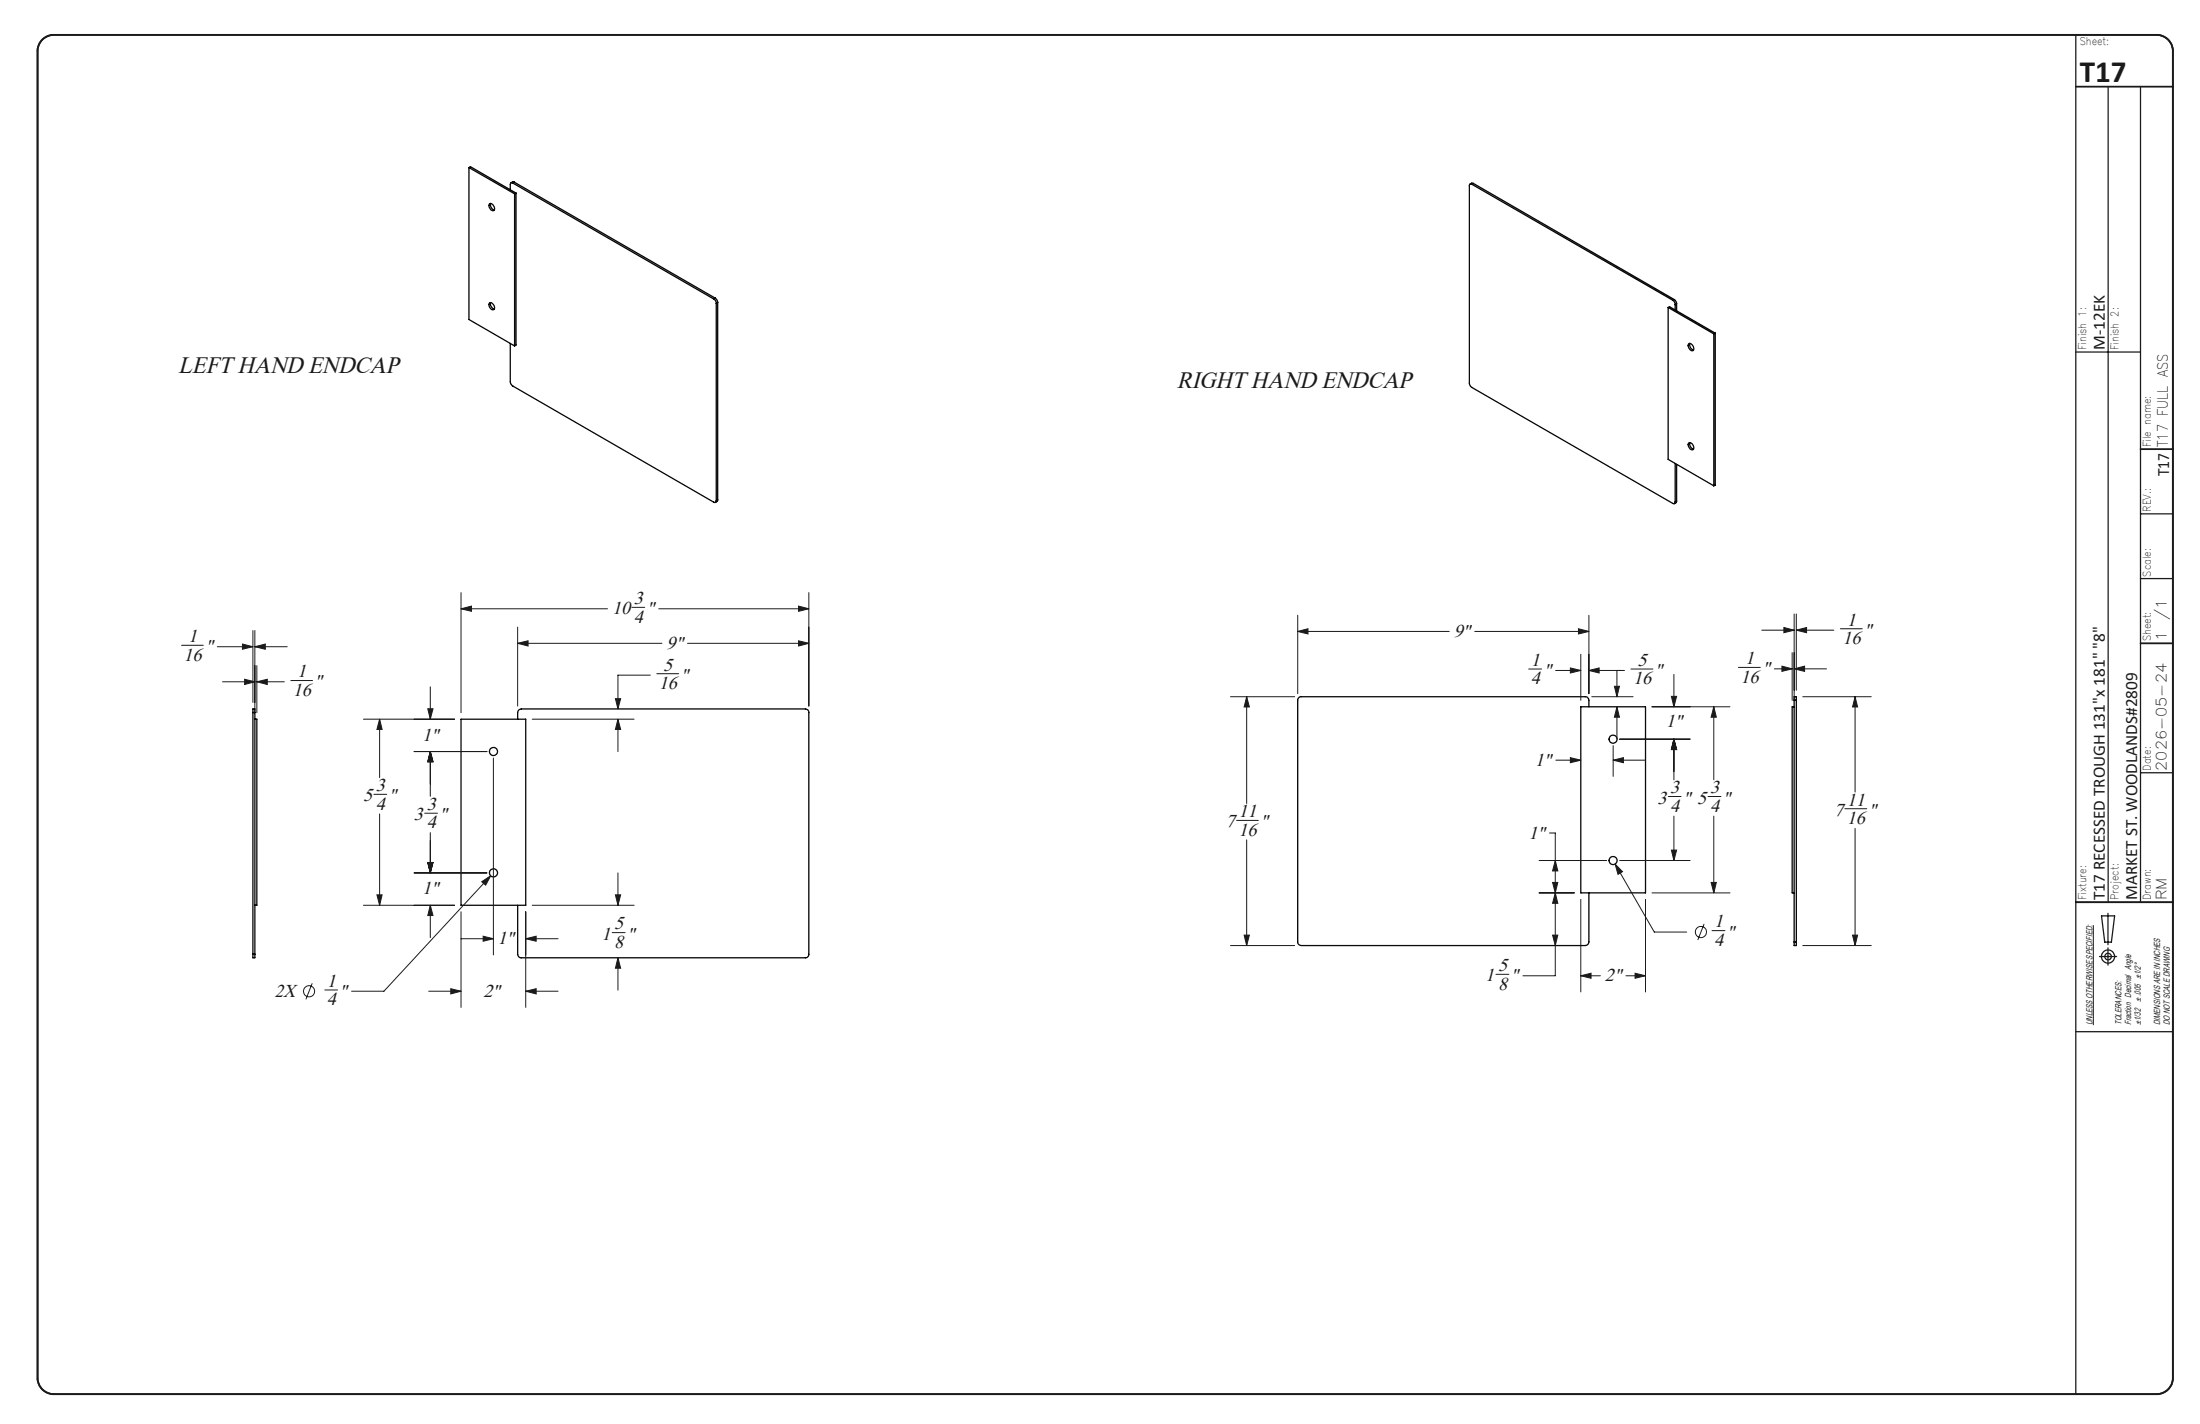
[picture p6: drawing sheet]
<svg xmlns="http://www.w3.org/2000/svg" width="432mm" height="279mm" viewBox="0 0 432 279" stroke-linecap="round" stroke-linejoin="round" font-family="sans-serif">
<g fill="none" stroke="#191924" stroke-width=".2">
<path d="M90.5 119.5l2-.6v1zM90.5 116.3v23.5M90.5 119.5h28.7M124 119.2h2.5M129.3 119.5h29.4M156.7 118.9l2 .6-2 .4zM158.7 116.3v22.2M35.6 126.6h4.3M42.7 126.9h6.9M43.7 133.8h6.3M47.6 126.4l2 .5-2 .5zM48 133.3l2 .5-2 .5z"/>
<path d="M49.6 123.7v14.1M50 126.9l2.1-.5v1zM50 123.7v16.1M50 126.9h6.4M50.4 133.8l2.1-.5v1zM50.4 130.6v9.2M50.4 133.8h5.4M57.1 133.5h4.2M84 139.1h1l-.5 2zM84.5 134.8v6.3M101.6 126.2l2-.5v1.1zM101.6 123v15.5"/>
<path d="M101.6 126.2h28.3M120.8 137.1h1l-.5 2zM127.6 132.5h-6.3v6.6M128.9 132.2h4.3M134.9 126.2h23.8M156.7 125.7l2 .5-2 .6zM241.5 136.7h12.6M244.7 136.7l.5 2h-1zM244.7 136.7v21M254.7 123.9l2-.5v1zM254.7 120.7v15.4M254.7 123.9h29.7"/>
<path d="M289.5 123.9h22.4M300 131.3h2.6M305.3 131.6h5M308.2 131.1l2.1 .5-2.1 .4zM309.8 123.4l2.1 .5-2.1 .5zM310.3 128.4v9M311.9 131.6l2-.5v.9zM311.9 120.7v15.4M311.9 131.6h6.9M312.4 136.7h8.1M316.9 134.7h1l-.5 2zM317.4 138.7l.5 2h-1z"/>
<path d="M317.4 131.6v5.1M317.4 138.7v6.3M320.1 131.3h4.3M324.2 138.7h15.3M328 136.6h1.1l-.6 2.1zM328.5 132.3v6.4M336.4 138.7l.5 2h-1.1zM336.4 138.7v14.3M341.2 131h4.3M345.8 123.6h6.3M348.3 131.2h3.5M349.7 130.7l2.1 .5-2.1 .5z"/>
<path d="M350.1 123.1l2 .5-2 .5zM351.8 128.1v9.3M352.1 131.2l2.1-.5v1zM352.1 131.2h6.4M352.1 120.5v16.9M352.6 123.6l2-.5v1zM352.6 120.5v14.9M352.6 123.6h7.3M353.8 136.7h13.5M361.2 123.4h4.3M364.1 136.7l.5 2h-1zM364.1 136.7v18.7"/>
<path d="M71.3 141.1h17.9M73.4 155.9h2.5M74.5 141.1l.5 2h-1zM74.5 141.1v11.5M74.5 159.7v17.9M81.3 147.5h14.3M83.4 159.6h2.5M84.5 147.5l.5 2h-1zM84.5 147.5v8.7M96.8 148.7v38.7M104.5 141.1h20M121.3 141.1l.5 2h-1z"/>
<path d="M121.3 141.1v6.4M305.4 149.2h4.9M308.2 148.7l2.1 .5-2.1 .4zM316.6 149.2l2-.5v.9zM316.6 146.3v6M316.6 149.2h6.4M317.9 145h13.8M327.4 156.3h2.6M328.5 145l.6 2.1h-1.1zM328.5 145v8M335.2 156.3h2.6M362.1 158.7h4.3"/>
<path d="M71.3 177.6h17.9M74 175.6h1l-.5 2zM81.3 171.3h14.3M84 169.2h1l-.5 2.1zM84.5 177.6l.5 2h-1zM84.5 163.4v7.9M84.5 177.6v6.4M90.5 178.9v18.8M94.5 173l1.8-1.2-1 1.9zM96.3 171.8l-20.9 22.7h-6.4M103.2 178.9v18.8M104.5 177.6h20"/>
<path d="M120.8 175.6h1l-.5 2zM121.3 171.3v6.3M242.7 161h4.3M244.7 164.8v20.7M302.1 168.8h13.2M302.1 175.2h6.9M304.1 163.4h1.2v28.1h-6.4M304.7 173.1h1.1l-.5 2.1zM305.3 168.8l.5 2.1h-1.1zM305.3 175.2l.5 2h-1.1zM310.3 176.5v18.1M317 169.5l1.5 1.5-.9 .6z"/>
<path d="M317 169.5l7.7 13.4h6.3M317.9 168.8h13.8M323 176.5v18.1M324.2 175.2h15.3M328 166.8h1.1l-.6 2zM328.5 160.1v8.7M335.8 173.1h1.1l-.5 2.1zM336.4 160.1v15.1M364.1 162.5v23M61.3 192.9l-1.3 3.2M63.7 194.2h2.6M84.1 194.5h6.4"/>
<path d="M88.5 194l2 .5-2 .5zM90.5 184.2h6.3M94.8 183.7l2 .5-2 .5zM103.2 194.5l2-.5v1zM103.2 184.2l2-.5v1zM103.2 194.5h6.3M103.2 184.2h6.3M120.2 183h2.5M121.3 187.9l.5 2.1h-1zM121.3 187.9v6.4M241.5 185.5h12.6M244.2 183.5h1l-.5 2z"/>
<path d="M293.6 191.2h2.6M304.7 183.5h1.1l-.5 2zM310.3 191.5l2-.5v.9zM310.3 191.5h3.8M319.1 191.5h3.9M320.9 191l2.1 .5-2.1 .4zM334.5 181.3l-1.3 3.1M336 182.6h2.6M353.8 185.5h13.5M363.6 183.5h1l-.5 2zM410.9 181.5v19.6"/>
<circle cx="60.7" cy="194.5" r="1.1"/>
<circle cx="333.8" cy="182.9" r="1.09"/>
</g>
<g fill="none" stroke="#191924" stroke-width=".25">
<path d="M407.4 6.8v266.7M413.8 17v160M420.1 17v160M407.4 69.1h12.7M420.1 113.5h6.4M420.1 100.8h6.4M420.1 151.6h6.4M407.4 177h19.1M412.5 179.7h2.5l-.6 5.2h-1.3zM413.7 179.2v6.1M412.1 187.7h3.3M413.7 186v3.4"/>
<path d="M407.4 202.4h19.1"/>
<circle cx="413.7" cy="187.7" r=".66"/>
<circle cx="413.8" cy="187.7" r="1.29"/>
</g>
<path d="M8.2 7.9a3.3 3.3 0 0 1 2.3-1.1h412.8a3.2 3.2 0 0 1 3.2 3.2v260.4a3.2 3.2 0 0 1-3.2 3.1h-412.8a3.2 3.2 0 0 1-3.1-3.1v-260.4a3.2 3.2 0 0 1 .8-2.1zM407.4 17h19.1M420.1 88.1h6.4M420.1 126.2h6.4M407.4 177h19.1" fill="none" stroke="#191924" stroke-width=".35"/>
<g fill="none" stroke="#000" stroke-width=".25">
<path d="M92 32.9l9 5.1M92 32.9l.3-.2 9 5.2M92 32.9v29.8l9 5.2M96.3 39.9a1.09 1.09 0 0 0 .7 1.3M100.6 35.9a.3 .3 0 0 0-.3 0 .3 .3 0 0 0-.1 .3v1.1M100.6 35.9l39.5 22.8M100.9 35.7h-.2l-.4 .2M100.9 35.7l-.3 .2M100.9 35.7l39.5 22.8M101 38v29.9M101.3 37.9v29.8l-.3 .2M101.3 37.9l-.3 .1"/>
<path d="M288.9 36.2a.3 .3 0 0 0-.4-.1 .3 .3 0 0 0-.1 .3v38.9l.2 .5 39.7 23a.28 .28 0 0 0 .4 0 .28 .28 0 0 0 .1-.3M288.9 36.2l39.4 22.7M289.2 36l-.3-.1-.4 .2M289.2 36l-.3 .2M289.2 36l39.4 22.8M96.1 59.4a.91 .91 0 0 1 .9 1.3 .89 .89 0 0 1-.9-1.3zM96.1 40a.84 .84 0 0 1 .8 .4 .84 .84 0 0 1-.1 .9 1.01 1.01 0 0 1-.7-1.3zM96.3 59.4a1.08 1.08 0 0 0 .7 1.2M140.1 58.7l.3 .3 .2 .5M140.4 58.5l.3 .2 .2 .6M140.4 58.5l-.3 .2M140.6 59.5v38.7"/>
<path d="M140.9 59.3l-.3 .2M140.9 59.3v38.8M328.3 58.9l.3 .4 .2 .5M328.6 58.8l.4 .4 .1 .4M328.6 58.8l-.3 .1M328.8 59.8v1M329.1 59.6l-.3 .2M329.1 59.6v1.4M100.2 67.4v7.5l.4 .8 39.5 22.8a.3 .3 0 0 0 .3 .1 .3 .3 0 0 0 .2-.4M327.4 60.3l9 5.2M327.4 60.3l.3-.1 9 5.2M327.4 60.3v29.8l9 5.2"/>
<path d="M331.4 67.5a.85 .85 0 0 1 .9 .4 .85 .85 0 0 1-.1 .9 1.02 1.02 0 0 1-.8-1.3zM331.6 67.4a1.15 1.15 0 0 0 .8 1.3M336.4 65.5v29.8M336.7 65.4l-.3 .1M336.7 65.4v29.8l-.3 .1M140.9 98.1l-.1 .3-.4 .2M140.9 98.1l-.3 .1M328.8 90.9v7.6M329.1 98.3l-.1 .3-.4 .2M329.1 98.3l-.3 .2M329.1 91.1v7.2M331.4 86.9a.82 .82 0 0 1 .9 .4 .82 .82 0 0 1-.1 1 1.01 1.01 0 0 1-.8-1.4z"/>
<path d="M331.6 86.8a1.11 1.11 0 0 0 .8 1.3M49.6 139.8v-.7h.4v.7M49.6 139.8h.4M49.6 139.8v47.4M50 139.8v47.4M310.3 138.7h12.7v36.5h-12.7zM311.9 138.7v-1.3a.73 .73 0 0 0-.8-.7h-55.7a.73 .73 0 0 0-.7 .7v47.4a.73 .73 0 0 0 .7 .7h55.7a.72 .72 0 0 0 .8-.7v-9.6M352.1 137.4v-.7h.5v.7M352.1 138.7h-.3v36.5h.3M352.1 137.4h.5M352.1 137.4v47.4M352.6 137.4v47.4"/>
<path d="M50 141.1h.4v36.5h-.4M90.5 141.1h12.7v36.5h-12.7zM101.6 141.1v-1.3a.72 .72 0 0 1 .7-.7h55.8a.66 .66 0 0 1 .6 .7v47.4a.66 .66 0 0 1-.6 .7h-55.8a.72 .72 0 0 1-.7-.7v-9.6M49.6 187.2v.7h.4v-.7M49.6 187.2h.4M352.1 184.8v.7h.5v-.7M352.1 184.8h.5"/>
<circle cx="96.9" cy="147.4" r=".79"/>
<circle cx="316.6" cy="145" r=".79"/>
<circle cx="96.9" cy="171.2" r=".79"/>
<circle cx="316.6" cy="168.8" r=".79"/>
</g>
<path d="M309.8 123.4l2.1 .5-2.1 .5zM254.7 123.9l2-.5v1zM320.9 191l2.1 .5-2.1 .4zM310.3 191.5l2-.5v.9zM328 166.8h1.1l-.6 2zM328.5 145l.6 2.1h-1.1zM328.5 145l.6 2.1h-1.1zM328 136.6h1.1l-.6 2.1zM317.4 138.7l.5 2h-1zM316.9 134.7h1l-.5 2zM317 169.5l.6 2.1 .9-.6zM308.2 131.1l2.1 .5-2.1 .4zM311.9 131.6l2-.5v.9zM244.7 136.7l.5 2h-1zM244.2 183.5h1l-.5 2zM336.4 138.7l.5 2h-1.1zM335.8 173.1h1.1l-.5 2.1zM316.6 149.2l2-.5v.9zM308.2 148.7l2.1 .5-2.1 .4zM305.3 168.8l.5 2.1h-1.1zM304.7 173.1h1.1l-.5 2.1zM305.3 175.2l.5 2h-1.1zM304.7 183.5h1.1l-.5 2zM363.6 183.5h1l-.5 2zM364.1 136.7l.5 2h-1zM350.1 123.1l2 .5-2 .5zM352.6 123.6l2-.5v1zM349.7 130.7l2.1 .5-2.1 .5zM352.1 131.2l2.1-.5v1zM101.6 126.2l2-.5v1.1zM156.7 125.7l2 .5-2 .6zM90.5 119.5l2-.6v1zM156.7 118.9l2 .6-2 .4zM84.5 147.5l.5 2h-1zM84 169.2h1l-.5 2.1zM84.5 147.5l.5 2h-1zM84 139.1h1l-.5 2zM103.2 194.5l2-.5v1zM88.5 194l2 .5-2 .5zM94.8 183.7l2 .5-2 .5zM103.2 184.2l2-.5v1zM84 169.2h1l-.5 2.1zM84.5 177.6l.5 2h-1zM120.8 175.6h1l-.5 2zM121.3 187.9l.5 2.1h-1zM74.5 141.1l.5 2h-1zM74 175.6h1l-.5 2zM121.3 141.1l.5 2h-1zM120.8 137.1h1l-.5 2zM94.5 173l.8 .7 1-1.9zM47.6 126.4l2 .5-2 .5zM50 126.9l2.1-.5v1zM50.4 133.8l2.1-.5v1zM48 133.3l2 .5-2 .5z" fill="#191924"/>
<text font-size="6.1" fill="#191924" x="408.2" y="16.1">T17</text>
<g font-size="4.7" fill="#191924">
<text x="35" y="73.2">LEFT HAND ENDCAP</text>
<text x="231" y="76.1">RIGHT HAND ENDCAP</text>
</g>
<g font-size="3.7" fill="#191924">
<text x="124.4" y="118.5">3</text>
<text x="36.9" y="126">1</text>
<text x="120.1" y="120.5">10</text>
<text x="124.4" y="122.1">4</text>
<text x="127" y="120.5">&quot;</text>
<text x="285.4" y="125">9&quot;</text>
<text x="362.5" y="122.7">1</text>
<text x="365.9" y="124.7">&quot;</text>
<text x="36" y="129.6">16</text>
<text x="40.3" y="128">&quot;</text>
<text x="130.2" y="131.6">5</text>
<text x="130.8" y="127.3">9&quot;</text>
<text x="300.5" y="130.7">1</text>
<text x="321.4" y="130.7">5</text>
<text x="342.5" y="130.3">1</text>
<text x="361.6" y="126.3">16</text>
<text x="57.5" y="136.5">16</text>
<text x="58.3" y="132.9">1</text>
<text x="61.8" y="134.9">&quot;</text>
<text x="129.3" y="135.2">16</text>
<text x="133.6" y="133.6">&quot;</text>
<text x="300.5" y="134.3">4</text>
<text x="303" y="132.7">&quot;</text>
<text x="320.5" y="134.3">16</text>
<text x="324.8" y="132.7">&quot;</text>
<text x="341.6" y="133.9">16</text>
<text x="345.9" y="132.3">&quot;</text>
<text x="327" y="142.7">1&quot;</text>
<text x="82.9" y="145.4">1&quot;</text>
<text x="73.8" y="155.2">3</text>
<text x="301.3" y="150.3">1&quot;</text>
<text x="327.8" y="155.7">3</text>
<text x="335.6" y="155.7">3</text>
<text x="71.3" y="157.2">5</text>
<text x="73.8" y="158.8">4</text>
<text x="76.3" y="157.2">&quot;</text>
<text x="81.2" y="160.9">3</text>
<text x="83.7" y="158.9">3</text>
<text x="86.3" y="160.9">&quot;</text>
<text x="243.1" y="160.3">11</text>
<text x="325.3" y="157.7">3</text>
<text x="327.8" y="159.3">4</text>
<text x="330.4" y="157.7">&quot; 5</text>
<text x="335.6" y="159.3">4</text>
<text x="338.2" y="157.7">&quot;</text>
<text x="360" y="160.1">7</text>
<text x="362.5" y="158.1">11</text>
<text x="362.5" y="161.7">16</text>
<text x="366.8" y="160.1">&quot;</text>
<text x="83.7" y="162.5">4</text>
<text x="240.6" y="162.3">7</text>
<text x="243.1" y="163.9">16</text>
<text x="247.4" y="162.3">&quot;</text>
<text x="300" y="164.6">1&quot;</text>
<text x="82.9" y="175.5">1&quot;</text>
<text x="97.6" y="185.3">1&quot;</text>
<text x="118" y="184.3">1</text>
<text x="120.6" y="182.4">5</text>
<text x="120.6" y="186">8</text>
<text x="123.1" y="184.3">&quot;</text>
<text x="336.4" y="185.6">4</text>
<text x="336.4" y="182">1</text>
<text x="339" y="184">&quot;</text>
<text x="294" y="190.6">5</text>
<text x="54" y="195.6">2X</text>
<text x="64.1" y="193.6">1</text>
<text x="64.1" y="197.2">4</text>
<text x="66.7" y="195.6">&quot;</text>
<text x="94.9" y="195.6">2&quot;</text>
<text x="291.5" y="192.6">1</text>
<text x="294" y="194.2">8</text>
<text x="296.6" y="192.6">&quot;</text>
<text x="315" y="192.6">2&quot;</text>
</g>
<g font-size="3.4" fill="#191924">
<text x="413.1" y="68.7" transform="rotate(-90 413.1 68.7)">M-12EK</text>
<text x="425.7" y="93.4" transform="rotate(-90 425.7 93.4)">T17</text>
<text x="413.1" y="176.6" transform="rotate(-90 413.1 176.6)">T17 RECESSED TROUGH 131&quot;x 181&quot; &quot;8&quot;</text>
<text x="419.4" y="176.6" transform="rotate(-90 419.4 176.6)">MARKET ST. WOODLANDS#2809</text>
</g>
<g font-size="2.8" fill="#191924">
<text x="425.5" y="87.7" transform="rotate(-90 425.5 87.7)">T17 FULL ASS</text>
<text x="425.2" y="125.8" transform="rotate(-90 425.2 125.8)">1</text>
<text x="425.2" y="121.7" transform="rotate(-90 425.2 121.7)">/1</text>
<text x="425.2" y="151.2" transform="rotate(-90 425.2 151.2)">2026-05-24</text>
<text x="425.2" y="176.6" transform="rotate(-90 425.2 176.6)">RM</text>
</g>
<g font-size="2.1" fill="#191924">
<text x="408.2" y="8.9">Sheet:</text>
<text x="409.5" y="68.7" transform="rotate(-90 409.5 68.7)">Finish 1:</text>
<text x="415.8" y="68.7" transform="rotate(-90 415.8 68.7)">Finish 2:</text>
<text x="422.2" y="87.7" transform="rotate(-90 422.2 87.7)">File name:</text>
<text x="422.2" y="100.4" transform="rotate(-90 422.2 100.4)">REV.:</text>
<text x="422.2" y="113.1" transform="rotate(-90 422.2 113.1)">Scale:</text>
<text x="422.2" y="125.8" transform="rotate(-90 422.2 125.8)">Sheet:</text>
<text x="422.2" y="151.2" transform="rotate(-90 422.2 151.2)">Date:</text>
<text x="409.5" y="176.6" transform="rotate(-90 409.5 176.6)">Fixture:</text>
<text x="415.8" y="176.6" transform="rotate(-90 415.8 176.6)">Project:</text>
<text x="422.2" y="176.6" transform="rotate(-90 422.2 176.6)">Drawn:</text>
</g>
<g font-size="1.7" fill="#191924">
<text x="420.2" y="196.6" transform="rotate(-90 420.2 196.6)">± .005 ±1/2°</text>
<text x="410.7" y="201.1" transform="rotate(-90 410.7 201.1)">UNLESS OTHERWISE SPECIFIED:</text>
<text x="416.4" y="201.1" transform="rotate(-90 416.4 201.1)">TOLERANCES:</text>
<text x="418.3" y="201.1" transform="rotate(-90 418.3 201.1)">Fraction Decimal Angle</text>
<text x="420.2" y="201.1" transform="rotate(-90 420.2 201.1)">±1/32</text>
<text x="424" y="201.1" transform="rotate(-90 424 201.1)">DIMENSIONS ARE IN INCHES</text>
<text x="425.9" y="201.1" transform="rotate(-90 425.9 201.1)">DO NOT SCALE DRAWING</text>
</g>
</svg>
